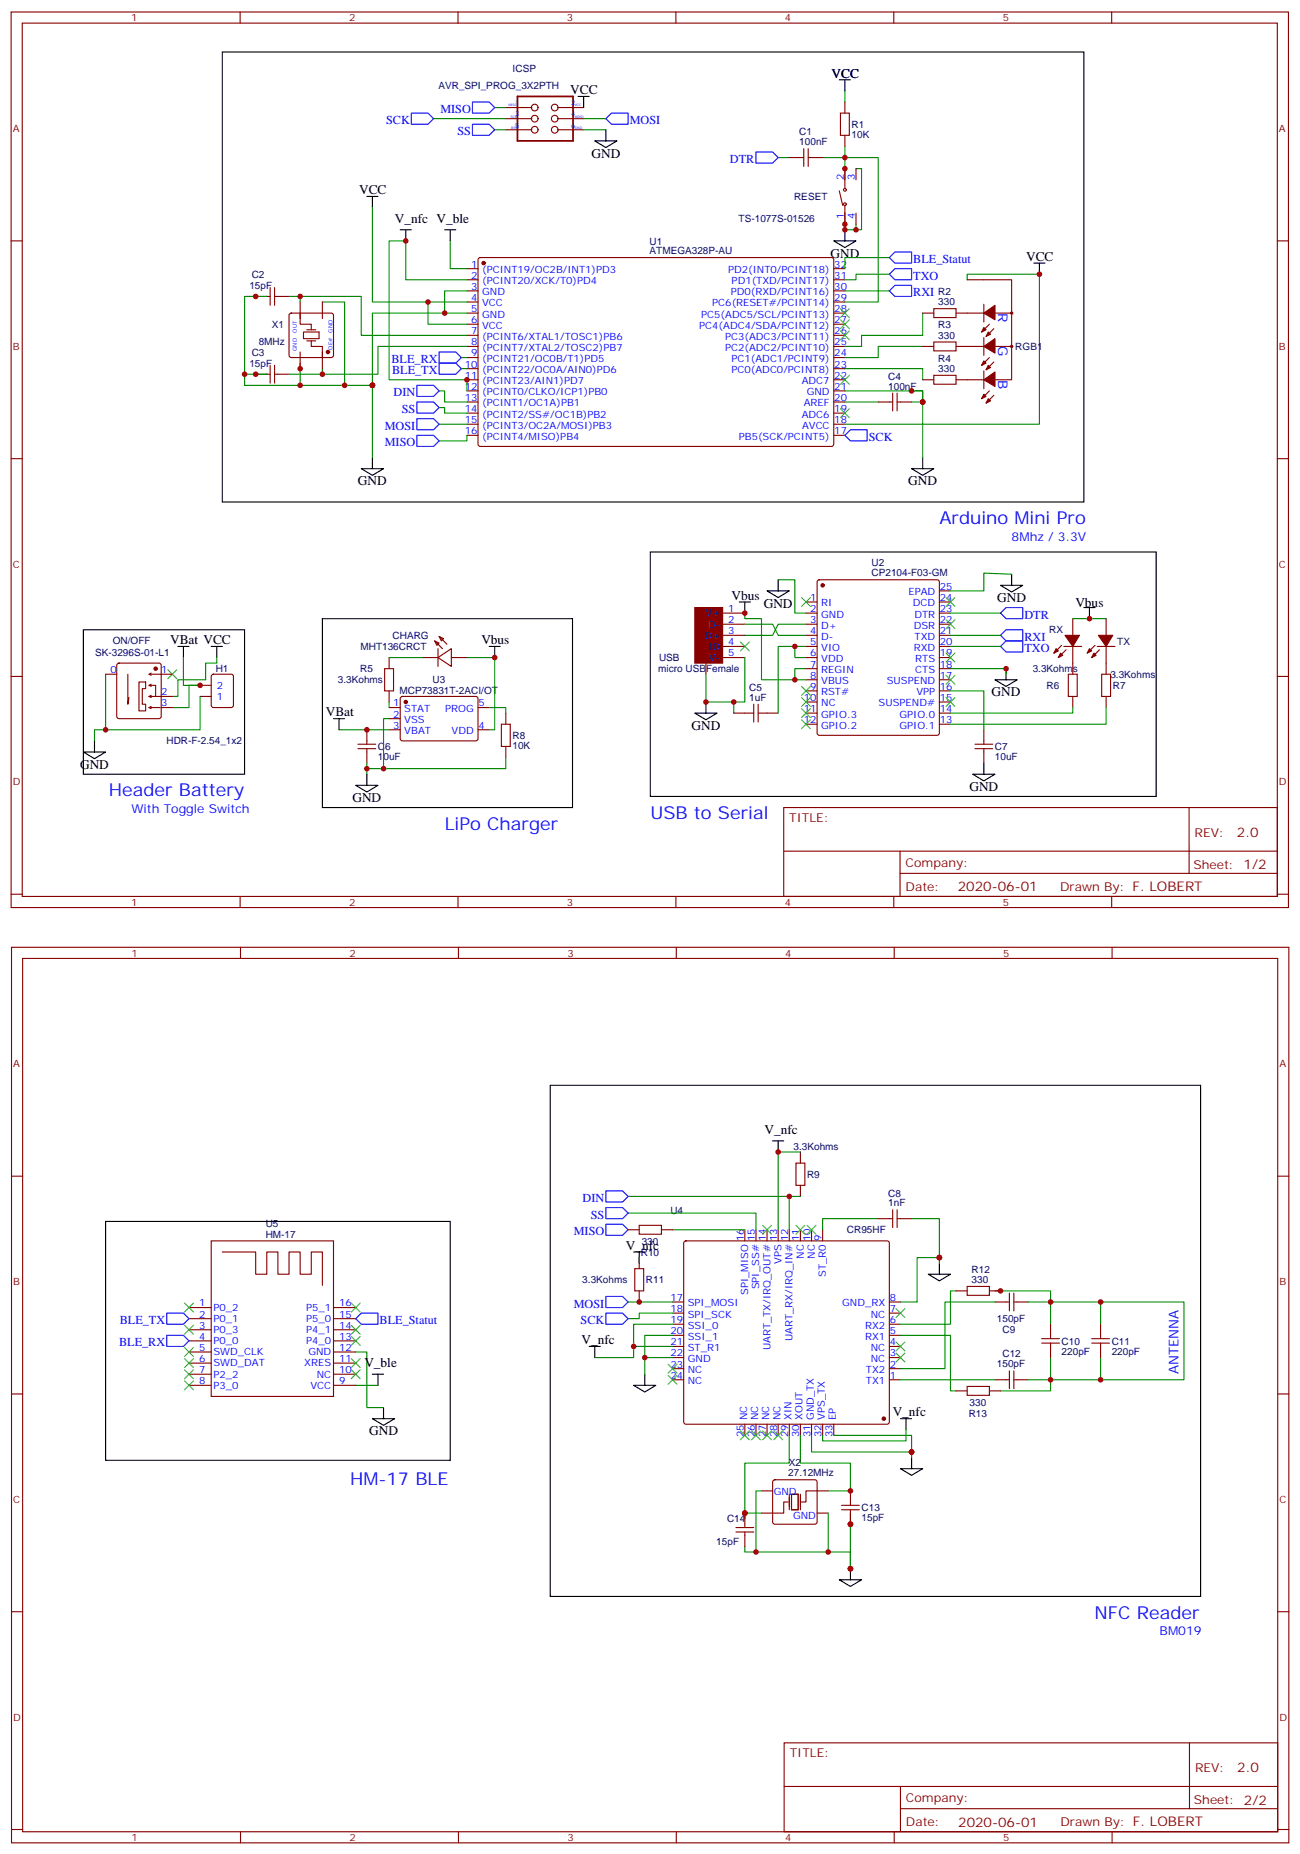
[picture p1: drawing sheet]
<svg xmlns="http://www.w3.org/2000/svg" width="413mm" height="589mm" viewBox="0 0 413 589" stroke-linecap="round" stroke-linejoin="round" font-family="sans-serif">
<g fill="none" stroke="#870000" stroke-width=".35">
<path d="M3.5 3.8h405.4v284.3h-405.4zM7.1 7.3h398.2v277.3h-398.2zM76.2 3.8v3.5M145.3 3.8v3.5M214.5 3.8v3.5M283.6 3.8v3.5M352.8 3.8v3.5M160.5 34.1h8.3M160.5 37.7h8.3M176.9 34.1h8.3M176.9 37.7h8.3M266.7 35.9h2.8v7.1h-2.8z"/>
<path d="M268.1 32.4v3.5M160.5 41.2h8.3M176.9 41.2h8.3M250.5 50h4.6M255.1 47.2v5.6M256.5 47.2v5.6M256.5 50h4.6M268.1 43v3.5M268.1 53.6v5.9M271.6 53.6v3.5M3.5 76.5h3.6M266.3 60.6l1.1 4.6"/>
<path d="M268.1 65.2v6M271.6 67.7v3.5M405.3 76.5h3.6M81.1 94.1h4.6M85.7 91.3v5.6M87.1 91.3v5.6M87.1 94.1h4.6M92 99.6l.4-.2h12.7l.5 .2 .2 .5v12.7l-.2 .5-.5 .2h-12.7l-.5-.2-.2-.5v-12.7zM95.2 99.4v3.5h3.6v1.8M95.2 95.9v5.3M102.3 95.9v5.3M148.2 85.3h3.5"/>
<path d="M148.2 88.8h3.5M148.2 92.4h3.5M148.2 95.9h3.5M148.2 99.4h3.5M151.9 82l.5-.2h111.8l.4 .7-.1 58.8-.6 .4h-111.8l-.4-.7v-58.5zM264.6 85.3h3.5M264.6 88.8h3.5M264.6 92.4h3.5M264.6 95.9h3.5M264.6 99.4h3.5M292.8 99.4h3.5M296.3 98h7.1v2.8h-7.1z"/>
<path d="M303.4 99.4h8.8M306.9 88.8h14.1v31.8h-5.3M312.2 96.6v5.6M315.7 99.4h5.3M81.1 118.8h4.6M85.7 116v5.6M87.1 116v5.6M87.1 118.8h4.6M95.2 111.8v5.3M96.3 105.4h4.9v2.1h-4.9zM97.4 108.2h2.8M97.4 104.7h2.8"/>
<path d="M98.8 108.2v1.8h3.5v3.5M102.3 111.8v5.3M148.2 102.9h3.5M148.2 106.5h3.5M148.2 110h3.5M148.2 113.5h3.5M148.2 117.1h3.5M264.6 102.9h3.5M264.6 106.5h3.5M264.6 110h3.5M264.6 113.5h3.5M264.6 117.1h3.5"/>
<path d="M292.8 110h3.5M296.3 108.6h7.1v2.8h-7.1zM296.3 119.2h7.1v2.8h-7.1zM303.4 110h8.8M312.2 107.2v5.6M312.2 117.8v5.6M314 113.5l-2.5 2.5M314 102.9l-2.5 2.5M315.4 114.9l-2.5 2.5M315.4 104.4l-2.5 2.4M315.7 110h5.3M148.2 120.6h3.5"/>
<path d="M148.2 124.1h3.5M148.2 127.6h3.5M148.2 131.2h3.5M148.2 134.7h3.5M148.2 138.2h3.5M264.6 120.6h3.5M264.6 124.1h3.5M264.6 127.6h3.5M264.6 131.2h3.5M264.6 134.7h3.5M264.6 138.2h3.5M278.7 127.6h4.6"/>
<path d="M283.3 124.8v5.7M284.7 127.6h4.6M284.7 124.8v5.7M292.8 120.6h3.5M303.4 120.6h8.8M314 124.1l-2.5 2.5M315.4 125.5l-2.5 2.5M3.5 145.6h3.6M405.3 145.6h3.6M229.3 194.7h7.1M229.3 198.2h7.1M255.8 191.1h3.5"/>
<path d="M255.8 194.7h3.5M255.8 198.2h3.5M259.5 184.3l.5-.2h37.4l.5 .2 .2 .5v48l-.2 .5-.5 .2h-37.4l-.5-.3-.2-.4v-48zM298.1 191.1h3.5M298.1 194.7h3.5M298.1 198.2h3.5M298.1 187.6h3.5M340.4 196.4v5.3M351 196.4v5.3M3.5 214.8h3.6M33.5 214.1h3.5M37.3 210.7l.4-.2h12.7l.5 .2 .3 .5v16.3l-.3 .5-.5 .2h-12.7l-.5-.3-.2-.4v-16.3z"/>
<path d="M40.6 214.1v9.5l.3-2.1M44.1 216.5h2.1v2.2h-1v4.9h1v2.1h-2.1zM47.6 217.6h1.8v3.5M47.6 214.1h7.1M48 217.2l-.7 .4 .7 .3M48 213.7l-.7 .4 .7 .3M63.5 217.6h3.5M67.3 214.3l.4-.2h5.7l.6 .4 .1 9.4-.5 .7h-5.9l-.6-.4-.1-9.4zM122.1 212.3h2.8v7.1h-2.8zM123.5 208.8v3.5M123.5 219.4v3.5M134.1 208.8h4.9"/>
<path d="M137.9 203.5l1.4 .7-.7 .7zM137.9 203.5l2.5 2.5M139 208.8l4.2-2.8v5.6zM139 206v5.6M139.3 202.1l1.5 .7-.7 .7zM139.3 202.1l2.5 2.4M143.2 208.8h5M224 210.5v3.6M229.3 201.7h7.1M229.3 205.2h7.1M229.3 208.8h7.1M255.8 201.7h3.5"/>
<path d="M255.8 205.2h3.5M255.8 208.8h3.5M255.8 212.3h3.5M255.8 215.8h3.5M255.8 219.4h3.5M298.1 201.7h3.5M298.1 205.2h3.5M298.1 208.8h3.5M298.1 212.3h3.5M298.1 215.8h3.5M298.1 219.4h3.5M336.9 204.9l-2.5 2.5"/>
<path d="M337.6 205.2h5.7M338.3 206.3l-2.5 2.5M339 214.1h2.8v7h-2.8zM340.4 205.2v8.9M347.5 204.9l-2.5 2.5M348.2 205.2h5.6M348.9 206.3l-2.5 2.5M349.6 214.1h2.8v7h-2.8zM351 205.2v8.9M405.3 214.8h3.6M47.6 224.6h3.2M47.6 221.1h7.1"/>
<path d="M48 220.8l-.7 .3 .7 .4M48 224.3l-.7 .3 .7 .4M51.2 224.6h3.5M63.5 221.1h3.5M113.6 237.7h5.6M113.6 236.3h5.6M116.4 231.7v4.6M116.4 237.7v4.6M123.5 224.6h3.5M123.5 228.2h3.5M123.5 231.7h3.5M127.2 221.3l.5-.2 23.6 .1 .4 .6-.1 13-.6 .4h-23.6l-.4-.7v-12.7z"/>
<path d="M151.7 224.6h3.5M151.7 231.7h3.5M159.1 229.9h2.8v7.1h-2.8zM160.5 226.4v3.5M160.5 237v3.5M232.8 226.4h6.4M239.2 223.6v5.6M240.6 226.4h6.3M240.6 223.6v5.6M255.8 222.9h3.5M255.8 226.4h3.5M255.8 229.9h3.5"/>
<path d="M298.1 222.9h3.5M298.1 226.4h3.5M298.1 229.9h3.5M309.4 237.7h5.6M309.4 236.3h5.6M312.2 231.7v4.6M312.2 237.7v4.6M340.4 221.1v3.5M351 221.1v3.5M248.7 256.4h156.6v28.2h-156.6zM377.3 256.4v20.9M248.7 270.2h156.5"/>
<path d="M285.6 277.3h119.6M285.6 270.2v14.2M3.5 283.9h3.6M76.2 284.6v3.5M145.3 284.6v3.5M214.5 284.6v3.5M283.6 284.6v3.5M352.8 284.6v3.5M405.3 283.9h3.6M3.7 300.8h405.3v284.3h-405.3zM7.2 304.3h398.3v277.3h-398.3zM76.3 300.8v3.5"/>
<path d="M145.5 300.8v3.5M214.6 300.8v3.5M283.8 300.8v3.5M352.9 300.8v3.5M3.7 373.4h3.5M252.6 369.3h2.8v7h-2.8zM254 365.8v3.5M254 376.3v3.6M405.5 373.4h3.5M67 394h38.8v49.4h-38.8zM70.6 397.5h10.5v7.1h3.6v-7.1h3.5v7.1h3.5v-7.1h3.5v7.1h3.6v-7.1h3.5v10.6M199.3 390.5h3.5"/>
<path d="M202.8 389h7.1v2.9h-7.1zM202.8 399.3v3.5M209.9 390.5h3.5M217.2 394.2l.5-.2h63.8l.5 .2 .2 .5v56.8l-.2 .5-.5 .2h-63.8l-.5-.2-.2-.5v-56.8zM236.4 390.5v3.5M239.9 390.5v3.5M243.4 390.5v3.5M246.9 390.5v3.5M250.5 390.5v3.5M254 390.5v3.5M257.5 390.5v3.5M261.1 390.5v3.5"/>
<path d="M278.7 386.9h4.6M283.3 384.1v5.6M284.7 384.1v5.6M284.7 386.9h4.6M60 415.1h7M60 418.7h7M105.8 415.1h7.1M105.8 418.7h7.1M201.4 402.8h2.9v7.1h-2.9zM202.8 409.9v3.5M213.4 416.9h3.6M213.4 413.4h3.6"/>
<path d="M282.2 416.9h3.6M282.2 413.4h3.6M303.4 409.9h3.5M306.9 408.4h7.1v2.9h-7.1zM314 409.9h3.5M315.7 413.4h4.6M320.3 410.6v5.6M321.7 413.4h4.6M321.7 410.6v5.6M60 422.2h7M60 425.7h7M60 429.3h7"/>
<path d="M60 432.8h7M60 436.3h7M60 439.8h7M105.8 422.2h7.1M105.8 425.7h7.1M105.8 429.3h7.1M105.8 432.8h7.1M105.8 436.3h7.1M105.8 439.8h7.1M213.4 438.1h3.6M213.4 434.6h3.6M213.4 431h3.6"/>
<path d="M213.4 427.5h3.6M213.4 424h3.6M213.4 420.4h3.6M282.2 438.1h3.6M282.2 434.6h3.6M282.2 431h3.6M282.2 427.5h3.6M282.2 424h3.6M282.2 420.4h3.6M315.7 438.1h4.6M320.3 435.3v5.6M321.7 438.1h4.6"/>
<path d="M321.7 435.3v5.6M330.6 426.4h5.6M330.6 425h5.6M333.4 420.4v4.6M333.4 426.4v4.6M346.4 426.4h5.7M346.4 425h5.7M349.2 420.4v4.6M349.2 426.4v4.6M3.7 442.6h3.5M236.4 452.2v3.5M239.9 452.2v3.5"/>
<path d="M243.4 452.2v3.5M246.9 452.2v3.5M250.5 452.2v3.5M254 452.2v3.5M257.5 452.2v3.5M261.1 452.2v3.5M264.6 452.2v3.5M303.4 441.6h3.5M306.9 440.2h7.1v2.8h-7.1zM314 441.6h3.5M405.5 442.6h3.5M241.7 473.4h3.5"/>
<path d="M245.4 470l.5-.2h12.7l.5 .2 .2 .5v12.7l-.2 .5-.5 .2h-12.7l-.5-.2-.2-.5v-12.7zM250.1 476.9h-1.4v3.5h-7M250.5 474.4v5M251.2 474.4h2.1v5h-2.1zM254 474.4v5M262.8 473.4h-7v3.5h-1.8M267.1 479.4h5.6M267.1 477.9h5.6M269.9 473.4v4.5M269.9 479.4v4.5M233.5 486.4h5.7M233.5 485h5.7"/>
<path d="M236.4 480.4v4.6M236.4 486.4v4.6M259.3 480.4h3.5M3.7 511.7h3.5M405.5 511.7h3.5M248.8 553.4h156.7v28.2h-156.7zM377.5 553.4v20.9M248.9 567.2h156.4M285.7 574.3h119.6M285.7 567.2v14.1M3.7 580.9h3.5M76.3 581.6v3.5"/>
<path d="M145.5 581.6v3.5M214.6 581.6v3.5M283.8 581.6v3.5M352.9 581.6v3.5M405.5 580.9h3.5"/>
<circle cx="169.7" cy="34.1" r="1.06"/>
<circle cx="169.7" cy="37.7" r="1.06"/>
<circle cx="176" cy="34.1" r="1.06"/>
<circle cx="176" cy="37.7" r="1.06"/>
<circle cx="169.7" cy="41.2" r="1.06"/>
<circle cx="176" cy="41.2" r="1.06"/>
<circle cx="268.1" cy="64.8" r=".44"/>
<circle cx="268.1" cy="60.3" r=".44"/>
<circle cx="321" cy="99.4" r=".35"/>
<circle cx="321" cy="110" r=".35"/>
</g>
<g fill="#870000" stroke="#870000" stroke-width=".35">
<path d="M313.6 126.6l.7 .7-1.4 .7z"/>
<path d="M312.2 125.2l.7 .7-1.4 .7z"/>
<path d="M312.2 120.6l3.5-2.5v4.6z"/>
<path d="M312.2 110l3.5-2.5v4.6z"/>
<path d="M312.2 114.6l.7 .7-1.4 .7z"/>
<path d="M313.6 116l.7 .7-1.4 .7z"/>
<path d="M312.2 99.4l3.5-2.5v4.6z"/>
<path d="M312.2 104l.7 .7-1.4 .7z"/>
<path d="M313.6 105.4l.7 .7-1.4 .7z"/>
<path d="M220.5 192.9h8.8v17.6h-8.8z"/>
<path d="M336.5 207.4l.8 .7-1.5 .7z"/>
<path d="M335.1 206l.7 .7-1.4 .7z"/>
<path d="M338 201.7h4.5l-2.1 3.5z"/>
<path d="M347.1 207.4l.7 .7-1.4 .7z"/>
<path d="M345.7 206l.7 .7-1.4 .7z"/>
<path d="M348.5 201.7h4.6l-2.1 3.5z"/>
<circle cx="280.5" cy="450.4" r=".53"/>
<circle cx="153.5" cy="83.5" r=".53"/>
<circle cx="104.1" cy="111.8" r=".53"/>
<circle cx="128.8" cy="222.9" r=".53"/>
<circle cx="261.1" cy="185.8" r=".53"/>
<circle cx="49.4" cy="212.3" r=".53"/>
</g>
<g fill="none" stroke="#008700" stroke-width=".35">
<path d="M137.6 37.7h22.9M157 34.1h3.5M185.2 37.7h7.1M268.1 28.9v3.5M157 41.2h3.5M185.2 41.2h7.1M246.9 50h3.6M261.1 50h17.6v45.9h-10.6M268.1 46.5v10.6M271.6 53.6h1.8v19.4h-1.8M118.2 65.9v30h30M142.9 76.5v8.8h5.3"/>
<path d="M268.1 67.7v5.3h3.5v-1.8M84.7 94.1h-7.1v28.2h17.6v-7M91.7 94.1h23v12.4h33.5M95.2 94.1v1.8M102.3 95.9h7.1v26.4h-14.2M135.8 95.9v7h12.4M141.1 99.4h-22.9v45.9M148.2 92.4h-7.1v7h7.1M148.2 88.8h-19.4v-12.3h-5.3v44.1h24.7v3.5M268.1 92.4h14.1M282.2 87.1h-10.6v1.7h-3.5M282.2 81.8h-14.1v3.5"/>
<path d="M292.8 99.4v7.1h-19.4v3.5h-5.3M306.9 88.8v-1.7h22.9v47.6h-61.7M77.6 118.8h7.1M91.7 118.8h10.6M146.4 117.1h1.8M146.4 113.5h1.8M148.2 110h-28.3v8.8h-17.6v-1.7M268.1 117.1h24.7v3.5M292.8 110h-14.1v3.5h-10.6M109.4 122.3h8.8M139.3 129.4h1.8v1.8h7.1M139.3 124.1h1.8v3.5h7.1"/>
<path d="M139.3 134.7h8.9M148.2 138.2v1.8h-8.9M268.1 124.1h24.7v21.2M268.1 127.6h10.6M289.3 124.1h3.5v3.5h-3.5M236.4 198.2h8.8l1.7 3.5h8.9M236.4 194.7v1.7h5.3v19.4h14.1M246.9 184.1h5.3v10.6h3.6M255.8 198.2h-8.9l-1.7 3.5h-8.8M301.6 194.7h15.9M321 182.3l-8.8-.3v5.6h-10.6M340.4 196.4h10.6"/>
<path d="M33.5 214.1v17.6M58.2 208.8v8.8h5.3h-3.5v7h-5.3M68.8 208.8v1.7h-3.5v5.3h-8.9v5.3h-1.7M123.5 208.8h10.6M148.2 208.8h8.8v22.9h-1.8M236.4 208.8v14.1h-12.4v-8.8M252.2 205.2h-5.3v21.2M255.8 212.3h-3.6v3.5M255.8 205.2h-3.6v3.6h3.6M301.6 219.4h10.6v12.3M301.6 212.3h17.7v1.8M301.6 205.2h15.9"/>
<path d="M301.6 201.7h15.9M63.5 221.1v10.6h-33.5v3.5M107.6 231.7h15.9M123.5 228.2h-1.8v15.9h-5.3M123.5 222.9v1.7M155.2 224.6h5.3v1.8M232.8 222.9v3.5M340.4 224.6v1.8h-38.8M351 224.6v5.3h-49.4M116.4 242.3v3.5M160.5 240.5v3.6h-38.8M199.3 379.9h51.2v10.6"/>
<path d="M250.5 379.9h3.5M254 365.8h-7.1v24.7M199.3 385.2h40.6v5.3M202.8 399.3v1.7M213.4 390.5h23M278.7 386.9h-17.6v3.6M289.3 386.9h8.8v12.4M199.3 413.4h14.1M213.4 416.9h-10.6v1.8h-3.5M298.1 401v-1.7h-7.1v14.1h-5.2M303.4 409.9h-1.8v10.5h-15.8M315.7 413.4h-15.8v21.2h-14.1"/>
<path d="M315.7 409.9h17.7v3.5h15.8v7M326.3 413.4h7.1v7M349.2 413.4h26.5v24.7h-26.5M112.9 429.3h3.5v17.6h5.3M112.9 439.8h7M201.1 427.5h12.3M213.4 420.4h-12.3v10.6h-12.4M213.4 431h-8.8v5.3M213.4 424h-8.8v7M285.8 424h15.8v17.6h1.8M285.8 438.1h29.9M333.4 431v7.1h-7.1"/>
<path d="M349.2 431v7.1h-15.8v3.5h-15.9M250.5 455.7v8.8h-14.1v15.9M254 455.7v8.8h15.9v8.9h-7.1M257.5 455.7v5.3h31.8M264.6 455.7h24.7v7.1M287.5 454v3.5h-26.4v-1.8M241.7 473.4h-1.8v19.4M236.4 491v1.8h3.5M241.7 480.4h-5.3v1.8M262.8 480.4v12.4h-22.9M269.9 480.4v17.7v-5.3h-7.1"/>
</g>
<g fill="none" stroke="#000" stroke-width=".35">
<path d="M70.6 16.5h273.4v142.9h-273.4zM183.4 30.6h3.6M185.2 30.6v3.5M266.3 25.3h3.6M268.1 25.3v3.6M188.7 44.7h7.1l-3.5 2.1zM192.3 41.2v3.5M116.4 62.4h3.5M118.2 62.4v3.5M127 73h3.5M128.8 73v3.5M141.1 73h3.5"/>
<path d="M142.9 73v3.5M264.6 76.5h7l-3.5 2.1zM268.1 73v3.5M328.1 83.5h3.5M329.8 83.5v3.6M114.7 148.8h7l-3.5 2.1zM118.2 145.3v3.5M289.3 148.8h7l-3.5 2.1zM292.8 145.3v3.5M206.4 175.3h160.5v77.6h-160.5zM26.5 200h51.1v45.8h-51.1zM102.3 196.4h79.4v60h-79.4z"/>
<path d="M234.6 191.1h3.5M236.4 191.1v3.6M243.4 187.6h7.1l-3.6 2.1zM246.9 184.1v3.5M317.5 185.8h7.1l-3.6 2.2zM321 182.3v3.5M344 192.9h3.5M345.7 192.9v3.5M56.4 205.2h3.6M58.2 205.2v3.6M67 205.2h3.6M68.8 205.2v3.6"/>
<path d="M155.2 205.2h3.5M157 205.2v3.6M315.7 215.8h7.1l-3.5 2.1zM319.3 212.3v3.5M26.5 238.8h7l-3.5 2.1zM30 235.2v3.6M105.8 228.2h3.6M107.6 228.2v3.5M220.5 226.4h7l-3.5 2.1zM224 222.9v3.5M112.9 249.3h7l-3.5 2.2zM116.4 245.8v3.5"/>
<path d="M308.7 245.8h7l-3.5 2.1zM312.2 242.3v3.5M174.6 344.6h206.4v162.3h-206.4zM245.2 362.2h3.5M246.9 362.2v3.6M33.5 387.8h109.4v75.9h-109.4zM201.1 397.5h3.5M202.8 397.5v3.5M294.6 404.6h7l-3.5 2.1zM298.1 401v3.6M118.2 436.3h3.5M119.9 436.3v3.5"/>
<path d="M187 427.5h3.5M188.7 427.5v3.5M201.1 439.8h7l-3.5 2.2zM204.6 436.3v3.5M118.2 450.4h7l-3.5 2.1zM121.7 446.9v3.5M285.8 450.4h3.5M287.5 450.4v3.6M285.8 466.3h7l-3.5 2.1zM289.3 462.8v3.5M269.9 498.1v3.5M266.3 501.6h7.1l-3.5 2.1z"/>
</g>
<g fill="none" stroke="#3c3" stroke-width=".35">
<path d="M266.7 98l2.8 2.8M269.5 98l-2.8 2.8M266.7 101.5l2.8 2.9M266.7 105.1l2.8 2.8M266.7 119.2l2.8 2.8M269.5 101.5l-2.8 2.9M269.5 105.1l-2.8 2.8M269.5 119.2l-2.8 2.8M266.7 129.8l2.8 2.8M269.5 129.8l-2.8 2.8M254.4 189.7l2.8 2.8M257.2 189.7l-2.8 2.8"/>
<path d="M300.2 196.8l2.8 2.8M300.2 189.7l2.8 2.8M303 196.8l-2.8 2.8M303 189.7l-2.8 2.8M53.3 212.7l2.8 2.8M56.1 212.7l-2.8 2.8M234.9 203.8l2.9 2.9M237.8 203.8l-2.9 2.9M254.4 217.9l2.8 2.9M257.2 217.9l-2.8 2.9M300.2 207.4l2.8 2.8M300.2 214.4l2.8 2.8"/>
<path d="M303 207.4l-2.8 2.8M303 214.4l-2.8 2.8M254.4 221.5l2.8 2.8M254.4 225l2.8 2.8M254.4 228.5l2.8 2.9M257.2 221.5l-2.8 2.8M257.2 225l-2.8 2.8M257.2 228.5l-2.8 2.9M300.2 221.5l2.8 2.8M303 221.5l-2.8 2.8M242 389l2.8 2.9M244.8 389l-2.8 2.9"/>
<path d="M252.6 389l2.8 2.9M255.4 389l-2.8 2.9M256.1 389l2.8 2.9M258.9 389l-2.8 2.9M58.6 413.7l2.8 2.9M61.4 413.7l-2.8 2.9M111.5 413.7l2.8 2.9M114.3 413.7l-2.8 2.9M284.3 415.5l2.9 2.8M287.2 415.5l-2.9 2.8M58.6 427.8l2.8 2.9M58.6 431.4l2.8 2.8"/>
<path d="M58.6 434.9l2.8 2.8M58.6 438.4l2.8 2.9M58.6 420.8l2.8 2.8M61.4 427.8l-2.8 2.9M61.4 431.4l-2.8 2.8M61.4 434.9l-2.8 2.8M61.4 438.4l-2.8 2.9M61.4 420.8l-2.8 2.8M111.5 434.9l2.8 2.8M111.5 431.4l2.8 2.8M111.5 424.3l2.8 2.8M111.5 420.8l2.8 2.8"/>
<path d="M114.3 434.9l-2.8 2.8M114.3 431.4l-2.8 2.8M114.3 424.3l-2.8 2.8M114.3 420.8l-2.8 2.8M212 436.7l2.8 2.8M212 433.1l2.8 2.9M214.8 436.7l-2.8 2.8M214.8 433.1l-2.8 2.9M284.3 429.6l2.9 2.8M284.3 426.1l2.9 2.8M287.2 429.6l-2.9 2.8M287.2 426.1l-2.9 2.8"/>
<path d="M234.9 454.3l2.9 2.8M237.8 454.3l-2.9 2.8M238.5 454.3l2.8 2.8M241.3 454.3l-2.8 2.8M242 454.3l2.8 2.8M244.8 454.3l-2.8 2.8M245.5 454.3l2.9 2.8M248.4 454.3l-2.9 2.8"/>
</g>
<g fill="none" stroke="#00f" stroke-width=".35">
<path d="M130.5 35.9h5.3l1.8 1.8-1.8 1.7h-5.3zM149.9 39.4h5.3l1.8 1.8-1.8 1.8h-5.3zM149.9 32.4h5.3l1.8 1.7-1.8 1.8h-5.3zM194 35.9h5.3v3.5h-5.3l-1.7-1.7zM239.9 48.3h5.3l1.7 1.7-1.7 1.8h-5.3zM282.2 87.1l1.8-1.8h5.3v3.5h-5.3zM284 90.6h5.3v3.5h-5.3l-1.8-1.7zM284 80h5.3v3.5h-5.3l-1.8-1.7zM139.3 115.3h5.3l1.8 1.8-1.8 1.7h-5.3zM139.3 111.8h5.3l1.8 1.7-1.8 1.8h-5.3zM132.3 132.9h5.3l1.7 1.8-1.7 1.8h-5.3zM132.3 138.2h5.3l1.7 1.8-1.7 1.7h-5.3z"/>
<path d="M132.3 127.6h5.3l1.7 1.8-1.7 1.8h-5.3zM132.3 122.3h5.3l1.7 1.8-1.7 1.8h-5.3zM268.1 138.2l1.8-1.7h5.3v3.5h-5.3zM319.3 192.9h5.3v3.5h-5.3l-1.8-1.7zM319.3 200h5.3v3.5h-5.3l-1.8-1.8zM317.5 205.2l1.8-1.7h5.3v3.5h-5.3zM192.3 378.1h5.3l1.7 1.8-1.7 1.7h-5.3zM192.3 388.7h5.3l1.7 1.8-1.7 1.7h-5.3zM192.3 383.4h5.3l1.7 1.8-1.7 1.7h-5.3zM52.9 416.9h5.3l1.8 1.8-1.8 1.7h-5.3zM114.7 416.9h5.2v3.5h-5.2l-1.8-1.7zM192.3 416.9h5.3l1.7 1.8-1.7 1.7h-5.3z"/>
<path d="M192.3 411.6h5.3l1.7 1.8-1.7 1.7h-5.3zM52.9 424h5.3l1.8 1.7-1.8 1.8h-5.3z"/>
</g>
<path d="M164.2 30.6h17.6v14.1h-17.6z" fill="none" stroke="#870000" stroke-width=".56"/>
<g fill="#c00">
<circle cx="116.4" cy="244.1" r=".88"/>
<circle cx="345.7" cy="196.4" r=".88"/>
<circle cx="271.6" cy="73" r=".88"/>
<circle cx="268.1" cy="73" r=".88"/>
<circle cx="268.1" cy="71.2" r=".88"/>
<circle cx="268.1" cy="53.6" r=".88"/>
<circle cx="33.5" cy="231.7" r=".88"/>
<circle cx="118.2" cy="122.3" r=".88"/>
<circle cx="232.8" cy="222.9" r=".88"/>
<circle cx="252.2" cy="205.2" r=".88"/>
<circle cx="252.2" cy="215.8" r=".88"/>
<circle cx="269.9" cy="498.1" r=".88"/>
<circle cx="269.9" cy="483.9" r=".88"/>
<circle cx="292.8" cy="127.6" r=".88"/>
<circle cx="289.3" cy="124.1" r=".88"/>
<circle cx="250.5" cy="379.9" r=".88"/>
<circle cx="268.1" cy="50" r=".88"/>
<circle cx="262.8" cy="492.8" r=".88"/>
<circle cx="298.1" cy="399.3" r=".88"/>
<circle cx="201.1" cy="427.5" r=".88"/>
<circle cx="236.4" cy="480.4" r=".88"/>
<circle cx="319.3" cy="212.3" r=".88"/>
<circle cx="116.4" cy="231.7" r=".88"/>
<circle cx="95.3" cy="117.1" r=".88"/>
<circle cx="81.1" cy="118.8" r=".88"/>
<circle cx="81.1" cy="94.1" r=".88"/>
<circle cx="246.9" cy="365.8" r=".88"/>
<circle cx="289.3" cy="461" r=".88"/>
<circle cx="329.8" cy="87.1" r=".88"/>
<circle cx="236.4" cy="194.7" r=".88"/>
<circle cx="224" cy="222.9" r=".88"/>
<circle cx="63.5" cy="217.6" r=".88"/>
<circle cx="269.9" cy="473.4" r=".88"/>
<circle cx="102.3" cy="118.8" r=".88"/>
<circle cx="77.6" cy="118.8" r=".88"/>
<circle cx="141.1" cy="99.4" r=".88"/>
<circle cx="135.8" cy="95.9" r=".88"/>
<circle cx="95.3" cy="122.3" r=".88"/>
<circle cx="95.3" cy="94.1" r=".88"/>
<circle cx="109.4" cy="122.3" r=".88"/>
<circle cx="317.5" cy="409.9" r=".88"/>
<circle cx="239.9" cy="492.8" r=".88"/>
<circle cx="204.6" cy="431" r=".88"/>
<circle cx="333.4" cy="413.4" r=".88"/>
<circle cx="333.4" cy="438.1" r=".88"/>
<circle cx="349.3" cy="438.1" r=".88"/>
<circle cx="349.3" cy="413.4" r=".88"/>
<circle cx="202.8" cy="413.4" r=".88"/>
<circle cx="148.2" cy="120.6" r=".88"/>
<circle cx="128.8" cy="76.5" r=".88"/>
<circle cx="121.7" cy="244.1" r=".88"/>
<circle cx="157" cy="208.8" r=".88"/>
</g>
<g font-size="5.6" fill="#00f">
<text x="298.1" y="166.4">Arduino Mini Pro</text>
<text x="34.5" y="252.9">Header Battery</text>
<text x="141.1" y="263.5">LiPo Charger</text>
<text x="206.4" y="259.9">USB to Serial</text>
<text x="111.1" y="471.6">HM-17 BLE</text>
<text x="347.4" y="513.9">NFC Reader</text>
</g>
<g font-size="4.2">
<text x="181" y="29.9">VCC</text>
<text x="187.7" y="50">GND</text>
<text x="113.9" y="61.7">VCC</text>
<text x="125.3" y="70.8">V_nfc V_ble</text>
<text x="263.5" y="81.8">GND</text>
<text x="325.6" y="82.8">VCC</text>
<text x="113.6" y="154.1">GND</text>
<text x="288.2" y="154.1">GND</text>
<text x="232.1" y="190.4">Vbus</text>
<text x="316.4" y="191.1">GND</text>
<text x="242.4" y="192.9">GND</text>
<text x="341.3" y="192.6">Vbus</text>
<text x="54" y="204.5">VBat VCC</text>
<text x="152.8" y="204.5">Vbus</text>
<text x="314.7" y="221.1">GND</text>
<text x="103.4" y="227.5">VBat</text>
<text x="219.4" y="231.7">GND</text>
<text x="25.4" y="244.1">GND</text>
<text x="307.6" y="251.1">GND</text>
<text x="111.8" y="254.6">GND</text>
<text x="242.6" y="360.1">V_nfc</text>
<text x="198.6" y="396.8">V_nfc</text>
<text x="184.5" y="426.8">V_nfc</text>
<text x="115.6" y="434.2">V_ble</text>
<text x="283.3" y="449.7">V_nfc</text>
<text x="117.1" y="455.7">GND</text>
</g>
<g font-size="4.2" fill="#00f">
<text x="263.9" y="24.6">VCC</text>
<text x="316.8" y="99.4" transform="rotate(90 316.8 99.4)">R</text>
<text x="316.8" y="110" transform="rotate(90 316.8 110)">G</text>
<text x="316.8" y="120.6" transform="rotate(90 316.8 120.6)">B</text>
<text x="373.9" y="436.3" transform="rotate(-90 373.9 436.3)">ANTENNA</text>
</g>
<g font-size="4.2" fill="#800">
<text x="392.5" y="265.7">2.0</text>
<text x="304" y="283">2020-06-01</text>
<text x="392.6" y="562.6">2.0</text>
<text x="304.1" y="580">2020-06-01</text>
</g>
<g font-size="3.9" fill="#00f">
<text x="139.7" y="35.9">MISO</text>
<text x="122.5" y="39.4">SCK</text>
<text x="199.8" y="39.4">MOSI</text>
<text x="145.1" y="43">SS</text>
<text x="231.6" y="51.8">DTR</text>
<text x="289.8" y="83.5">BLE_Statut</text>
<text x="289.8" y="88.8">TXO</text>
<text x="289.8" y="94.1">RXI</text>
<text x="124.2" y="115.3">BLE_RX</text>
<text x="124.4" y="118.8">BLE_TX</text>
<text x="124.9" y="125.9">DIN</text>
<text x="127.5" y="131.2">SS</text>
<text x="122.1" y="136.5">MOSI</text>
<text x="122.1" y="141.7">MISO</text>
<text x="275.7" y="140">SCK</text>
<text x="321" y="171.7">8Mhz / 3.3V</text>
<text x="325.1" y="196.4">DTR</text>
<text x="325.1" y="203.5">RXI</text>
<text x="325.1" y="207">TXO</text>
<text x="41.7" y="258.2">With Toggle Switch</text>
<text x="184.9" y="381.6">DIN</text>
<text x="187.5" y="386.9">SS</text>
<text x="182.1" y="392.2">MISO</text>
<text x="182.1" y="415.1">MOSI</text>
<text x="38" y="420.4">BLE_TX</text>
<text x="120.5" y="420.4">BLE_Statut</text>
<text x="184.2" y="420.4">SCK</text>
<text x="37.8" y="427.5">BLE_RX</text>
<text x="368" y="519.2">BM019</text>
</g>
<g font-size="3.9" fill="#800">
<text x="250.5" y="261">TITLE:</text>
<text x="379.1" y="265.7">REV:</text>
<text x="287.4" y="275.2">Company:</text>
<text x="378.7" y="275.8">Sheet: 1/2</text>
<text x="287.4" y="282.9">Date:</text>
<text x="336.4" y="282.9">Drawn By: F. LOBERT</text>
<text x="250.6" y="557.9">TITLE:</text>
<text x="379.2" y="562.6">REV:</text>
<text x="287.5" y="572.1">Company:</text>
<text x="378.9" y="572.8">Sheet: 2/2</text>
<text x="287.5" y="579.8">Date:</text>
<text x="336.5" y="579.9">Drawn By: F. LOBERT</text>
</g>
<g font-size="3.2" fill="#800">
<text x="41.6" y="6.8">1</text>
<text x="110.8" y="6.8">2</text>
<text x="179.9" y="6.8">3</text>
<text x="249.1" y="6.8">4</text>
<text x="318.2" y="6.8">5</text>
<text x="4.1" y="41.9">A</text>
<text x="405.9" y="41.9">A</text>
<text x="4.1" y="111.1">B</text>
<text x="405.9" y="111.1">B</text>
<text x="4.1" y="180.2">C</text>
<text x="405.9" y="180.2">C</text>
<text x="4.1" y="249.3">D</text>
<text x="405.9" y="249.3">D</text>
<text x="41.6" y="287.6">1</text>
<text x="110.8" y="287.6">2</text>
<text x="179.9" y="287.6">3</text>
<text x="249.1" y="287.6">4</text>
<text x="318.2" y="287.6">5</text>
<text x="41.8" y="303.8">1</text>
<text x="110.9" y="303.8">2</text>
<text x="180" y="303.8">3</text>
<text x="249.2" y="303.8">4</text>
<text x="318.3" y="303.8">5</text>
<text x="4.2" y="338.9">A</text>
<text x="406" y="338.9">A</text>
<text x="4.2" y="408">B</text>
<text x="406" y="408">B</text>
<text x="4.2" y="477.2">C</text>
<text x="406" y="477.2">C</text>
<text x="4.2" y="546.3">D</text>
<text x="406" y="546.3">D</text>
<text x="41.8" y="584.6">1</text>
<text x="110.9" y="584.6">2</text>
<text x="180" y="584.6">3</text>
<text x="249.2" y="584.6">4</text>
<text x="318.3" y="584.6">5</text>
</g>
<g font-size="3.2" fill="#000080">
<text x="162.7" y="22.9">ICSP</text>
<text x="139.2" y="28.2">AVR_SPI_PROG_3X2PTH</text>
<text x="270.2" y="40.6">R1</text>
<text x="253.7" y="46.1">100nF</text>
<text x="253.7" y="43">C1</text>
<text x="270.2" y="43.8">10K</text>
<text x="252" y="63.5">RESET</text>
<text x="234.4" y="70.6">TS-1077S-01526</text>
<text x="206.1" y="77.6">U1</text>
<text x="206.1" y="80.6">ATMEGA328P-AU</text>
<text x="79.9" y="88.2">C2</text>
<text x="79.1" y="91.7">15pF</text>
<text x="297.8" y="93.7">R2</text>
<text x="297.8" y="96.9">330</text>
<text x="86.2" y="104.1">X1</text>
<text x="297.8" y="107.5">330</text>
<text x="297.8" y="104.3">R3</text>
<text x="79.9" y="112.9">C3</text>
<text x="82.1" y="109.4">8MHz</text>
<text x="322.2" y="111.1">RGB1</text>
<text x="79.1" y="116.4">15pF</text>
<text x="297.8" y="118.1">330</text>
<text x="297.8" y="114.9">R4</text>
<text x="281.9" y="123.8">100nF</text>
<text x="281.9" y="120.6">C4</text>
<text x="276.6" y="179.7">U2</text>
<text x="276.6" y="182.8">CP2104-F03-GM</text>
<text x="124.6" y="202.9">CHARG</text>
<text x="333" y="201.1">RX</text>
<text x="30.2" y="208.2">SK-3296S-01-L1</text>
<text x="35.8" y="204.6">ON/OFF</text>
<text x="114.4" y="206.4">MHT136CRCT</text>
<text x="209.1" y="210">USB</text>
<text x="354.5" y="204.7">TX</text>
<text x="68.4" y="213.4">H1</text>
<text x="114.3" y="213.4">R5</text>
<text x="208.9" y="213.5">micro USBFemale</text>
<text x="327.7" y="213.5">3.3Kohms</text>
<text x="352.4" y="215.2">3.3Kohms</text>
<text x="107.2" y="216.9">3.3Kohms</text>
<text x="126.8" y="220.5">MCP73831T-2ACI/OT</text>
<text x="137.2" y="216.9">U3</text>
<text x="237.8" y="219.3">C5</text>
<text x="332.1" y="218.8">R6</text>
<text x="353.1" y="218.7">R7</text>
<text x="237.8" y="222.5">1uF</text>
<text x="52.8" y="236.3">HDR-F-2.54_1x2</text>
<text x="119.9" y="238.2">C6</text>
<text x="162.6" y="237.8">10K</text>
<text x="162.6" y="234.6">R8</text>
<text x="315.7" y="238.2">C7</text>
<text x="119.9" y="241.3">10uF</text>
<text x="315.7" y="241.3">10uF</text>
<text x="251.8" y="365.1">3.3Kohms</text>
<text x="256.1" y="373.9">R9</text>
<text x="281.9" y="383">1nF</text>
<text x="281.9" y="379.9">C8</text>
<text x="84.3" y="389.7">U5</text>
<text x="212.7" y="385.5">U4</text>
<text x="84.3" y="392.9">HM-17</text>
<text x="203.6" y="395.2">330</text>
<text x="268.8" y="391.6">CR95HF</text>
<text x="203.4" y="398.7">R10</text>
<text x="184.8" y="407.5">3.3Kohms</text>
<text x="205" y="407.5">R11</text>
<text x="308.3" y="407.4">330</text>
<text x="308.3" y="404.2">R12</text>
<text x="316.4" y="419.9">150pF</text>
<text x="318.1" y="423.4">C9</text>
<text x="318.1" y="431">C12</text>
<text x="336.9" y="430.1">220pF</text>
<text x="336.9" y="426.9">C10</text>
<text x="352.8" y="430.1">220pF</text>
<text x="352.8" y="426.9">C11</text>
<text x="316.4" y="434">150pF</text>
<text x="307.4" y="449.8">R13</text>
<text x="307.7" y="446.3">330</text>
<text x="250.3" y="465.6">X2</text>
<text x="250.1" y="468.8">27.12MHz</text>
<text x="273.4" y="479.8">C13</text>
<text x="230.7" y="483.4">C14</text>
<text x="273.4" y="483">15pF</text>
<text x="227.3" y="490.4">15pF</text>
</g>
<g font-size="3.2" fill="#00f">
<text x="267.8" y="57.1" transform="rotate(-90 267.8 57.1)">2</text>
<text x="271.3" y="57.1" transform="rotate(-90 271.3 57.1)">3</text>
<text x="267.8" y="69.7" transform="rotate(-90 267.8 69.7)">1</text>
<text x="271.3" y="69.7" transform="rotate(-90 271.3 69.7)">4</text>
<text x="149.5" y="84.9">1</text>
<text x="149.5" y="88.5">2</text>
<text x="153" y="86.7">(PCINT19/OC2B/INT1)PD3</text>
<text x="231.1" y="86.7">PD2(INT0/PCINT18)</text>
<text x="264.8" y="88.5">31</text>
<text x="264.8" y="84.9">32</text>
<text x="149.5" y="92">3</text>
<text x="149.5" y="95.5">4</text>
<text x="153" y="90.2">(PCINT20/XCK/T0)PD4</text>
<text x="153" y="93.8">GND</text>
<text x="231.9" y="93.8">PD0(RXD/PCINT16)</text>
<text x="232.2" y="90.2">PD1(TXD/PCINT17)</text>
<text x="264.8" y="95.5">29</text>
<text x="264.8" y="92">30</text>
<text x="149.5" y="99.1">5</text>
<text x="153" y="97.3">VCC</text>
<text x="153" y="100.8">GND</text>
<text x="222.5" y="100.8">PC5(ADC5/SCL/PCINT13)</text>
<text x="226" y="97.3">PC6(RESET#/PCINT14)</text>
<text x="264.8" y="99.1">28</text>
<text x="149.5" y="102.6">6</text>
<text x="149.5" y="106.1">7</text>
<text x="153" y="104.4">VCC</text>
<text x="153" y="107.9">(PCINT6/XTAL1/TOSC1)PB6</text>
<text x="221.9" y="104.4">PC4(ADC4/SDA/PCINT12)</text>
<text x="230.1" y="107.9">PC3(ADC3/PCINT11)</text>
<text x="264.8" y="106.1">26</text>
<text x="264.8" y="102.6">27</text>
<text x="149.5" y="109.6">8</text>
<text x="149.5" y="113.2">9</text>
<text x="153" y="111.4">(PCINT7/XTAL2/TOSC2)PB7</text>
<text x="230.1" y="111.4">PC2(ADC2/PCINT10)</text>
<text x="264.8" y="113.2">24</text>
<text x="264.8" y="109.6">25</text>
<text x="147.5" y="116.7">10</text>
<text x="153" y="114.9">(PCINT21/OC0B/T1)PD5</text>
<text x="153" y="118.5">(PCINT22/OC0A/AIN0)PD6</text>
<text x="232.1" y="118.5">PC0(ADC0/PCINT8)</text>
<text x="232.1" y="114.9">PC1(ADC1/PCINT9)</text>
<text x="264.8" y="116.7">23</text>
<text x="147.5" y="120.2">11</text>
<text x="147.5" y="123.8">12</text>
<text x="153" y="122">(PCINT23/AIN1)PD7</text>
<text x="153" y="125.5">(PCINT0/CLKO/ICP1)PB0</text>
<text x="254.4" y="122">ADC7</text>
<text x="256" y="125.5">GND</text>
<text x="264.8" y="123.8">21</text>
<text x="264.8" y="120.2">22</text>
<text x="147.5" y="127.3">13</text>
<text x="147.5" y="130.8">14</text>
<text x="153" y="129">(PCINT1/OC1A)PB1</text>
<text x="255.1" y="129">AREF</text>
<text x="264.8" y="130.8">19</text>
<text x="264.8" y="127.3">20</text>
<text x="147.5" y="134.3">15</text>
<text x="147.5" y="137.9">16</text>
<text x="153" y="132.6">(PCINT2/SS#/OC1B)PB2</text>
<text x="153" y="136.1">(PCINT3/OC2A/MOSI)PB3</text>
<text x="254.4" y="132.6">ADC6</text>
<text x="254.5" y="136.1">AVCC</text>
<text x="264.8" y="137.9">17</text>
<text x="264.8" y="134.3">18</text>
<text x="153" y="139.6">(PCINT4/MISO)PB4</text>
<text x="234.5" y="139.6">PB5(SCK/PCINT5)</text>
<text x="257.1" y="190.8">1</text>
<text x="288.3" y="189">EPAD</text>
<text x="298.3" y="190.8">24</text>
<text x="298.3" y="187.3">25</text>
<text x="223.8" y="195.7">V+</text>
<text x="231.1" y="194.3">1</text>
<text x="231.1" y="197.8">2</text>
<text x="257.1" y="194.3">2</text>
<text x="257.1" y="197.8">3</text>
<text x="260.6" y="192.5">RI</text>
<text x="260.6" y="196.1">GND</text>
<text x="289.7" y="192.5">DCD</text>
<text x="290.2" y="196.1">DTR</text>
<text x="298.3" y="197.8">22</text>
<text x="298.3" y="194.3">23</text>
<text x="223.6" y="202.8">D+</text>
<text x="224.7" y="199.2">D-</text>
<text x="231.1" y="201.4">3</text>
<text x="257.1" y="201.4">4</text>
<text x="260.6" y="199.6">D+</text>
<text x="260.6" y="203.1">D-</text>
<text x="290" y="199.6">DSR</text>
<text x="290.2" y="203.1">TXD</text>
<text x="298.3" y="201.4">21</text>
<text x="224.8" y="206.3">ID</text>
<text x="225" y="209.8">V-</text>
<text x="231.1" y="204.9">4</text>
<text x="231.1" y="208.4">5</text>
<text x="257.1" y="204.9">5</text>
<text x="257.1" y="208.4">6</text>
<text x="260.6" y="206.7">VIO</text>
<text x="290" y="206.7">RXD</text>
<text x="298.3" y="208.4">19</text>
<text x="298.3" y="204.9">20</text>
<text x="35" y="213.7">0</text>
<text x="51.2" y="213.7">1</text>
<text x="257.1" y="211.9">7</text>
<text x="257.1" y="215.5">8</text>
<text x="260.6" y="210.2">VDD</text>
<text x="260.6" y="213.7">REGIN</text>
<text x="290.5" y="213.7">CTS</text>
<text x="290.5" y="210.2">RTS</text>
<text x="298.3" y="215.5">17</text>
<text x="298.3" y="211.9">18</text>
<text x="51.2" y="220.8">2</text>
<text x="68.8" y="218.7">2</text>
<text x="257.1" y="219">9</text>
<text x="260.6" y="217.2">VBUS</text>
<text x="260.6" y="220.8">RST#</text>
<text x="281.4" y="217.2">SUSPEND</text>
<text x="290.8" y="220.8">VPP</text>
<text x="298.3" y="219">16</text>
<text x="51.2" y="224.3">3</text>
<text x="68.8" y="222.2">1</text>
<text x="124.8" y="224.3">1</text>
<text x="124.8" y="227.8">2</text>
<text x="128.3" y="226.1">STAT</text>
<text x="141.3" y="226.1">PROG</text>
<text x="151.9" y="224.3">5</text>
<text x="255.1" y="222.5">10</text>
<text x="255.1" y="226.1">11</text>
<text x="260.6" y="224.3">NC</text>
<text x="260.6" y="227.8">GPIO.3</text>
<text x="278.8" y="224.3">SUSPEND#</text>
<text x="285.4" y="227.8">GPIO.0</text>
<text x="298.3" y="226.1">14</text>
<text x="298.3" y="222.5">15</text>
<text x="124.8" y="231.4">3</text>
<text x="128.3" y="229.6">VSS</text>
<text x="128.3" y="233.1">VBAT</text>
<text x="143.3" y="233.1">VDD</text>
<text x="151.9" y="231.4">4</text>
<text x="255.1" y="229.6">12</text>
<text x="260.6" y="231.4">GPIO.2</text>
<text x="285.4" y="231.4">GPIO.1</text>
<text x="298.3" y="229.6">13</text>
<text x="236" y="394.2" transform="rotate(-90 236 394.2)">16</text>
<text x="239.5" y="394.2" transform="rotate(-90 239.5 394.2)">15</text>
<text x="243.1" y="394.2" transform="rotate(-90 243.1 394.2)">14</text>
<text x="246.6" y="394.2" transform="rotate(-90 246.6 394.2)">13</text>
<text x="250.1" y="394.2" transform="rotate(-90 250.1 394.2)">12</text>
<text x="253.6" y="394.2" transform="rotate(-90 253.6 394.2)">11</text>
<text x="257.2" y="394.2" transform="rotate(-90 257.2 394.2)">10</text>
<text x="260.7" y="394.2" transform="rotate(-90 260.7 394.2)">9</text>
<text x="248" y="401.3" transform="rotate(-90 248 401.3)">VPS</text>
<text x="255.1" y="399.6" transform="rotate(-90 255.1 399.6)">NC</text>
<text x="258.6" y="399.6" transform="rotate(-90 258.6 399.6)">NC</text>
<text x="262.1" y="405.4" transform="rotate(-90 262.1 405.4)">ST_R0</text>
<text x="212.7" y="413">17</text>
<text x="237.4" y="411.1" transform="rotate(-90 237.4 411.1)">SPI_MISO</text>
<text x="240.9" y="409.4" transform="rotate(-90 240.9 409.4)">SPI_SS#</text>
<text x="282.4" y="413">8</text>
<text x="63.2" y="414.8">1</text>
<text x="63.2" y="418.3">2</text>
<text x="67.7" y="416.2">P0_2</text>
<text x="67.7" y="419.7">P0_1</text>
<text x="97.2" y="419.7">P5_0</text>
<text x="97.2" y="416.2">P5_1</text>
<text x="107.6" y="418.3">15</text>
<text x="107.6" y="414.8">16</text>
<text x="212.7" y="416.6">18</text>
<text x="218.3" y="414.8">SPI_MOSI</text>
<text x="218.3" y="418.3">SPI_SCK</text>
<text x="267.2" y="414.8">GND_RX</text>
<text x="276.3" y="418.3">NC</text>
<text x="282.4" y="416.6">7</text>
<text x="63.2" y="421.9">3</text>
<text x="63.2" y="425.4">4</text>
<text x="67.7" y="423.3">P0_3</text>
<text x="97.2" y="423.3">P4_1</text>
<text x="107.6" y="425.4">13</text>
<text x="107.6" y="421.9">14</text>
<text x="212.7" y="420.1">19</text>
<text x="212.7" y="423.6">20</text>
<text x="218.3" y="421.9">SSI_0</text>
<text x="218.3" y="425.4">SSI_1</text>
<text x="251.5" y="425.9" transform="rotate(-90 251.5 425.9)">UART_RX/IRQ_IN#</text>
<text x="274.5" y="425.4">RX1</text>
<text x="274.5" y="421.9">RX2</text>
<text x="282.4" y="423.6">5</text>
<text x="282.4" y="420.1">6</text>
<text x="63.2" y="428.9">5</text>
<text x="67.7" y="426.8">P0_0</text>
<text x="67.7" y="430.3">SWD_CLK</text>
<text x="97.2" y="426.8">P4_0</text>
<text x="97.8" y="430.3">GND</text>
<text x="107.6" y="428.9">12</text>
<text x="212.7" y="427.1">21</text>
<text x="212.7" y="430.7">22</text>
<text x="218.3" y="428.9">ST_R1</text>
<text x="244.5" y="428.7" transform="rotate(-90 244.5 428.7)">UART_TX/IRQ_OUT#</text>
<text x="276.3" y="428.9">NC</text>
<text x="282.4" y="430.7">3</text>
<text x="282.4" y="427.1">4</text>
<text x="63.2" y="432.4">6</text>
<text x="63.2" y="436">7</text>
<text x="67.7" y="433.8">SWD_DAT</text>
<text x="67.7" y="437.4">P2_2</text>
<text x="96.6" y="433.8">XRES</text>
<text x="100.5" y="437.4">NC</text>
<text x="107.6" y="436">10</text>
<text x="107.6" y="432.4">11</text>
<text x="212.7" y="434.2">23</text>
<text x="212.7" y="437.7">24</text>
<text x="218.3" y="432.4">GND</text>
<text x="218.3" y="436">NC</text>
<text x="274.8" y="436">TX2</text>
<text x="276.3" y="432.4">NC</text>
<text x="282.4" y="437.7">1</text>
<text x="282.4" y="434.2">2</text>
<text x="63.2" y="439.5">8</text>
<text x="67.7" y="440.9">P3_0</text>
<text x="98.5" y="440.9">VCC</text>
<text x="107.6" y="439.5">9</text>
<text x="218.3" y="439.5">NC</text>
<text x="274.8" y="439.5">TX1</text>
<text x="237.1" y="450.9" transform="rotate(-90 237.1 450.9)">NC</text>
<text x="240.6" y="450.9" transform="rotate(-90 240.6 450.9)">NC</text>
<text x="244.1" y="450.9" transform="rotate(-90 244.1 450.9)">NC</text>
<text x="247.6" y="450.9" transform="rotate(-90 247.6 450.9)">NC</text>
<text x="251.2" y="450.9" transform="rotate(-90 251.2 450.9)">XIN</text>
<text x="254.7" y="450.9" transform="rotate(-90 254.7 450.9)">XOUT</text>
<text x="258.2" y="450.9" transform="rotate(-90 258.2 450.9)">GND_TX</text>
<text x="261.8" y="450.9" transform="rotate(-90 261.8 450.9)">VPS_TX</text>
<text x="265.3" y="450.9" transform="rotate(-90 265.3 450.9)">EP</text>
<text x="236" y="456.4" transform="rotate(-90 236 456.4)">25</text>
<text x="239.5" y="456.4" transform="rotate(-90 239.5 456.4)">26</text>
<text x="243.1" y="456.4" transform="rotate(-90 243.1 456.4)">27</text>
<text x="246.6" y="456.4" transform="rotate(-90 246.6 456.4)">28</text>
<text x="250.1" y="456.4" transform="rotate(-90 250.1 456.4)">29</text>
<text x="253.6" y="456.4" transform="rotate(-90 253.6 456.4)">30</text>
<text x="257.2" y="456.4" transform="rotate(-90 257.2 456.4)">31</text>
<text x="260.7" y="456.4" transform="rotate(-90 260.7 456.4)">32</text>
<text x="264.2" y="456.4" transform="rotate(-90 264.2 456.4)">33</text>
<text x="245.5" y="474.8">GND</text>
<text x="251.7" y="482.2">GND</text>
</g>
<g font-size="2.1" fill="#00f">
<text x="163.5" y="33.5">1</text>
<text x="181.2" y="33.5">2</text>
<text x="163.5" y="37">3</text>
<text x="163.5" y="40.5">5</text>
<text x="181.2" y="37">4</text>
<text x="181.2" y="40.5">6</text>
</g>
<g font-size="1.8" fill="#00f">
<text x="94.2" y="105.6" transform="rotate(-90 94.2 105.6)">OUT</text>
<text x="105.5" y="105.6" transform="rotate(-90 105.5 105.6)">GND</text>
<text x="94.2" y="111.4" transform="rotate(-90 94.2 111.4)">GND</text>
<text x="105.5" y="111.1" transform="rotate(-90 105.5 111.1)">OE#</text>
</g>
<g font-size="1.1" fill="#00f">
<text x="161.3" y="33.8">MISO</text>
<text x="182.4" y="33.8">VCC</text>
<text x="162" y="37.3">SCK</text>
<text x="162.2" y="40.9">RST</text>
<text x="182.4" y="37.3">MOSI</text>
<text x="182.4" y="40.9">GND</text>
</g>
</svg>
